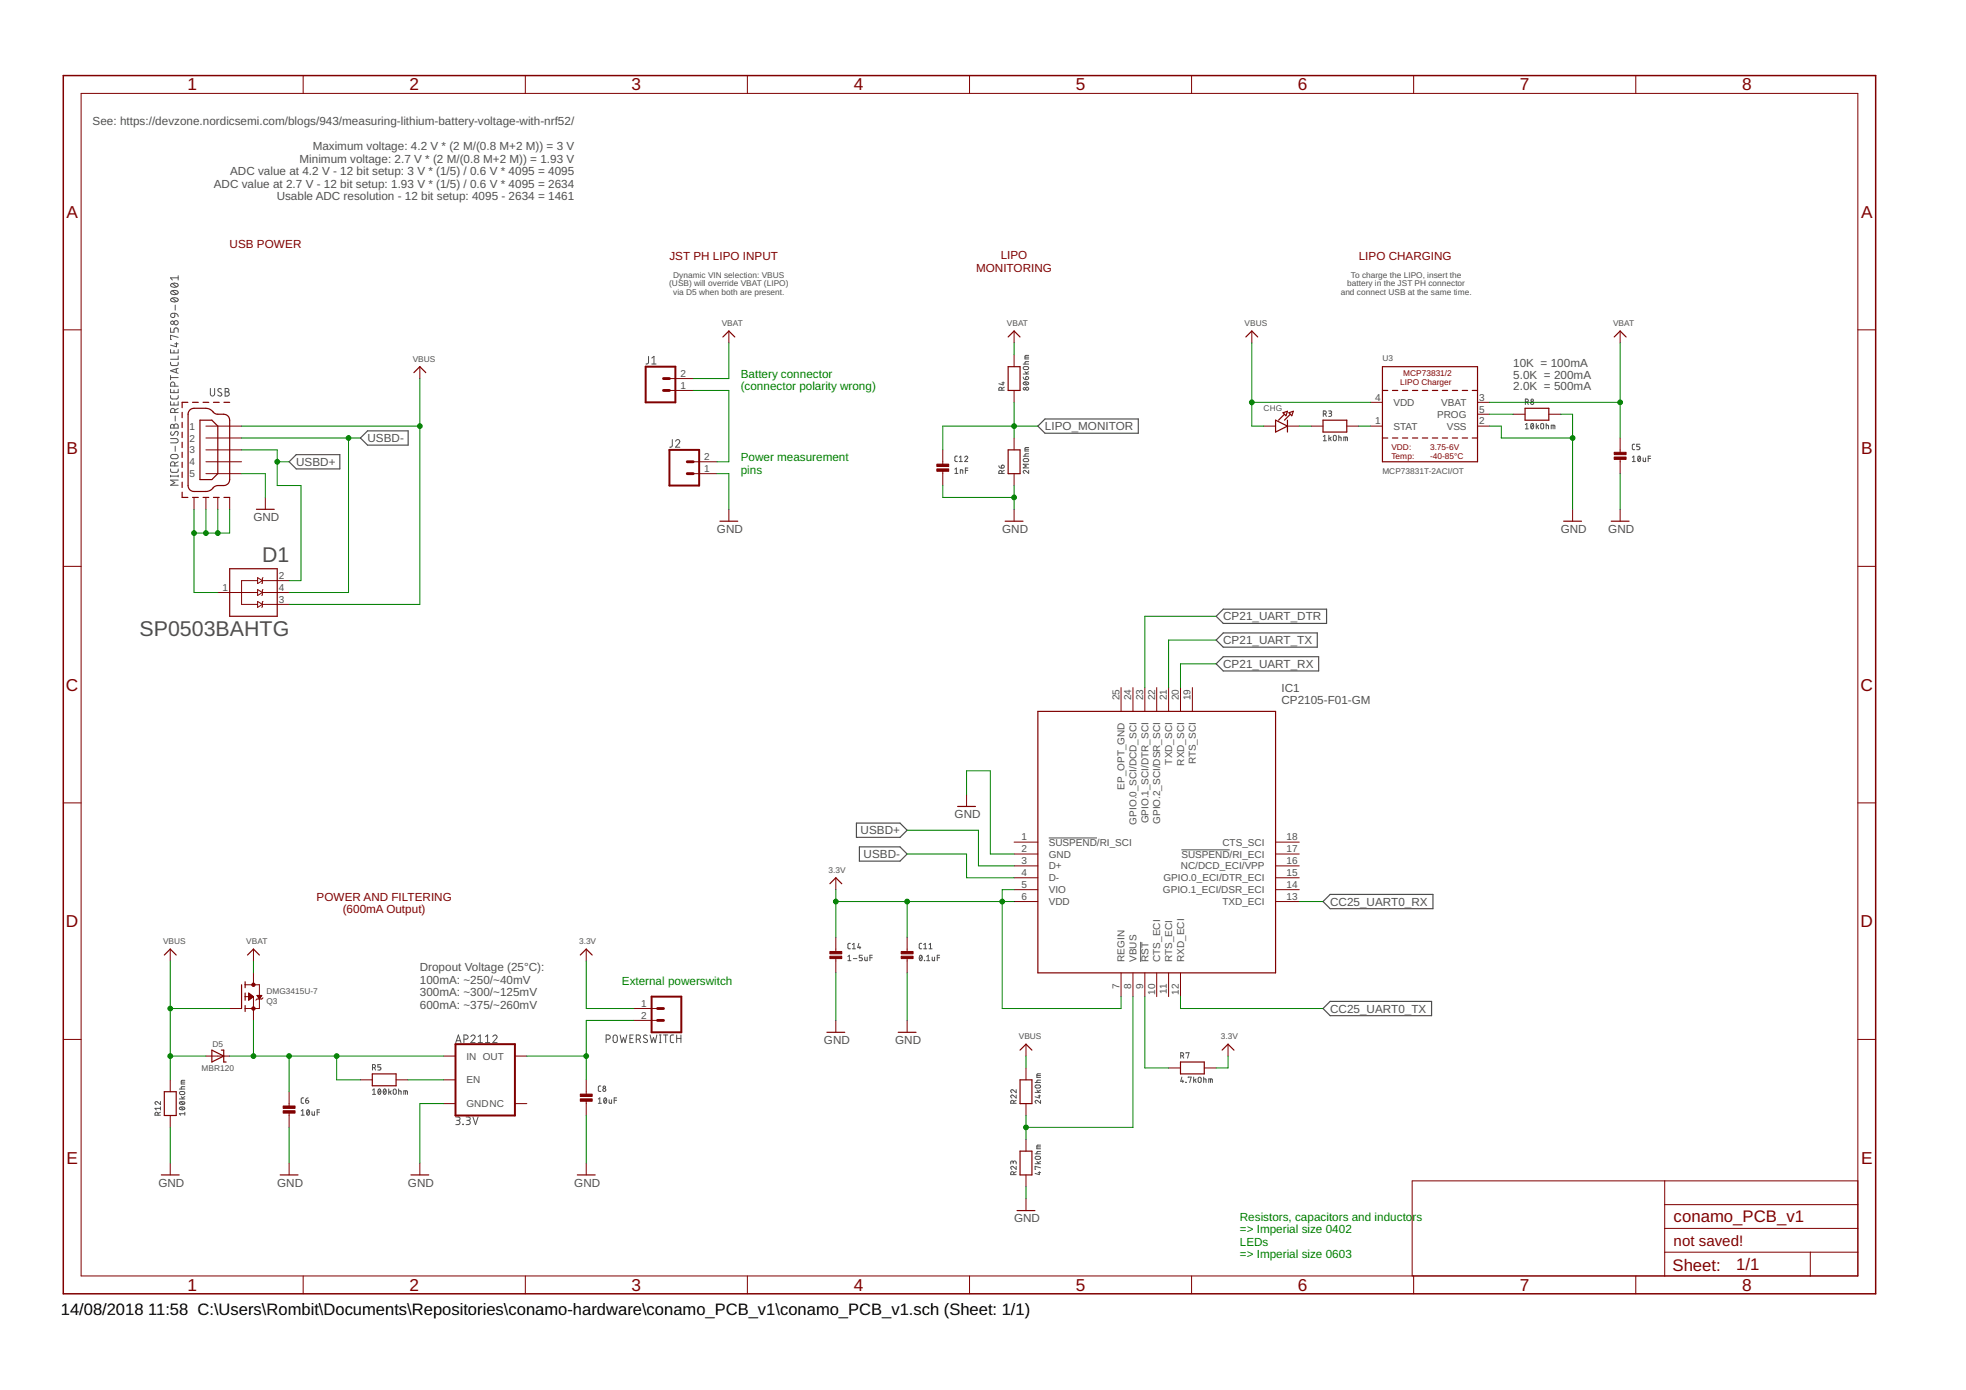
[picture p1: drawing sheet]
<svg xmlns="http://www.w3.org/2000/svg" width="420mm" height="297mm" viewBox="0 0 420 297" stroke-linecap="round" stroke-linejoin="round" font-family="sans-serif">
<g fill="none" stroke="#505050" stroke-width=".21">
<path d="M38.1 58.9v.9M38.1 59.4h-1.7l.4 .4M36.4 77.4l.2 .6 .2 .1h1.1l.2-.2v-.5M36.4 70.1v.9h.8v-.6a.45 .45 0 0 1 .4-.3 .45 .45 0 0 1 .5 .3v.6M36.4 74.7v.7h1.7v-.7M36.6 63.8a1 1 0 0 1 1.5 .3 .97 .97 0 0 1-1.7 0zM36.6 62.3a.98 .98 0 0 1 1.5 .2 .95 .95 0 0 1-1.7 0zM36.6 60.7a1.02 1.02 0 0 1 1.5 .2 .95 .95 0 0 1-1.7 0zM36.6 67.1l.8-.1v.5a.46 .46 0 0 1-.7 .3 .46 .46 0 0 1-.1-.7zM36.8 63.7l.9 .7M36.8 62.1l.9 .8M36.8 60.6l.9 .7"/>
<path d="M37.2 74.9v.5M37.4 67l.6 .2 .1 .5M37.4 73.5h.7M37.4 65.2v1.1M37.7 78.8v.8M37.7 73.2v.9l-1.3-.4M38.1 76.1v.7h-1.7M38.1 72.1l-1.7-.5v.9h.2M38.1 78.7l-1.7 .5 1.7 .6M138.6 76.2v1.4l-.6 .2M139.3 77.8h.9M139.3 76.5l.5-.3v1.6"/>
<path d="M218.7 79.9h1.1M218.7 77.8h1.1M218.7 78.4h.9l.2 .3-.2 .3h-.7l-.2-.3zM219.1 79.4l.4 .5M219.1 76.3h.7M219.8 77.3h-.6l-.1 .5M219.8 75.9l-.6 .1-.1 .1v.6h.7M219.8 79.4l-.5 .3M36.4 93.7h1.2a.46 .46 0 0 1 .5 .5 .46 .46 0 0 1-.5 .4h-1.2M36.4 84.5l.1 .5 .3 .3 1.1-.1 .2-.2v-.5M36.4 83.2v.7h1.7v-.7M36.4 85.8v.8h1.7v-.8"/>
<path d="M36.4 80.2v1M36.4 80.7h1.7M36.6 90.8l.4-.1 .2 .3a.44 .44 0 0 1 .4-.4 .44 .44 0 0 1 .5 .4v.5h-1.7zM36.6 97.3l1-.2a.46 .46 0 0 1 .5 .5 .46 .46 0 0 1-.5 .4l-1-.1-.2-.3zM36.6 92.3a.41 .41 0 0 0-.1 .5 .41 .41 0 0 0 .6 .1l.3-.5a.44 .44 0 0 1 .7 0 .44 .44 0 0 1-.2 .7M37.2 83.4v.5M37.2 86v.6M37.2 91v.5M37.4 99.6v-.5a.46 .46 0 0 0-.5-.4 .46 .46 0 0 0-.5 .4v.5h1.7M37.4 88.2v-.5a.46 .46 0 0 0-.5-.4 .46 .46 0 0 0-.5 .4v.5h1.7M37.4 82.5v-.4a.46 .46 0 0 0-.5-.5 .46 .46 0 0 0-.5 .5v.4h1.7M37.4 88.9v1.1"/>
<path d="M37.4 95.4v1.1M38.1 98.7l-.7 .3M38.1 87.3l-.7 .3M45 83v1.2a.46 .46 0 0 0 .4 .4 .46 .46 0 0 0 .5-.4v-1.2M47.3 83.1h-.2a.38 .38 0 0 0-.5 .1 .38 .38 0 0 0 .1 .5l.5 .3a.44 .44 0 0 1 0 .7 .44 .44 0 0 1-.7-.3M48.1 83h.5a.36 .36 0 0 1 .3 .4 .36 .36 0 0 1-.3 .3 .46 .46 0 0 1 .4 .5 .46 .46 0 0 1-.4 .4h-.5zM48.1 83.7h.5M143.7 93.9v1.4l-.6 .3M144.4 94.3a.45 .45 0 0 1 .6-.4 .45 .45 0 0 1 .2 .8l-.8 .9h.9M204.6 97.5h-.4l-.1 .2v.8l.5 .1M205 98.6h.7M205 97.7l.3-.2v1.1"/>
<path d="M206.2 97.7a.32 .32 0 0 1 .4-.2 .32 .32 0 0 1 .1 .5l-.5 .6h.6M213.5 99.5l.1 .4 .4 .1M214.1 99.5a.33 .33 0 0 1 .5 .1 .33 .33 0 0 1-.3 .4h-.3zM214.1 83.4l-.1-.6h-.4l-.1 .6h1.1M214.1 81.8h.5M214.4 81.6v.7l-.9-.3M214.6 82.7l-.5 .3M218.7 80.6a.51 .51 0 0 0 .5 .5M218.7 97.5h1.1M218.7 98.1l.8-.1 .3 .1v.3l-.2 .2h-.7l-.2-.2zM218.8 81.7a.63 .63 0 0 1 1 .3 .63 .63 0 0 1-.6 .3 .63 .63 0 0 1-.5-.5zM218.9 81.7l.7 .5"/>
<path d="M219.1 96h.7M219.3 80.5a.33 .33 0 0 1 .5 .1 .33 .33 0 0 1-.3 .5h-.3zM219.8 97h-.6l-.1 .5M219.8 95.6l-.6 .1-.1 .1v.6h.7M219.8 99.2h-1.1l.6 .4-.6 .4h1.1M282.8 88.5l.6-.2v-.2l-.1-.3h-.5v1.2M282.8 93.3l.3-.3v1.2M282.8 94.2h.7M283.2 88.5l.3 .5M284 87.8h.4l.2 .2-.1 .2-.4 .1M284 93v1.2M284.2 93.6l.3 .6"/>
<path d="M284.3 88.3l.2 .2 .1 .2-.2 .2-.4 .1M284.5 93.4l-.5 .4M285.1 93.1l.2-.1 .3 .2v.8l-.3 .2-.3-.2zM286.1 93.4l.5 .1v.7M286.1 93v1.2M287.2 94.2v-.8h.7l.1 .8M287.6 93.4v.8M326 85.9l.6-.1v-.3l-.1-.2h-.5v1.1M326 90.7l.3-.2v1.2M326 91.7h.6M326.4 85.9l.2 .5M327.3 90.6l.1-.1a.64 .64 0 0 1 .4 .6 .64 .64 0 0 1-.4 .5l-.3-.5z"/>
<path d="M327.7 90.7l-.5 .7M328.3 90.5v1.2M328.5 91.1l.3 .6M328.8 90.9l-.5 .4M329.4 90.6l.2-.1 .3 .2v.8l-.3 .2-.3-.2zM330.4 90.9l.5 .1v.7M330.4 90.5v1.2M331.5 91.7v-.8h.7l.1 .8M331.9 90.9v.8M348.8 97.7l.4-.2v1.1M348.8 98.6h.7M349.4 94.9l-.4 .1-.2 .2 .1 .8 .5 .1"/>
<path d="M350.1 97.5h.2a.64 .64 0 0 1 .3 .6 .64 .64 0 0 1-.4 .5l-.2-.6zM350.5 94.9h-.7v.5h.4a.33 .33 0 0 1 .3 .4 .33 .33 0 0 1-.3 .3h-.4M350.6 97.7l-.5 .7M351.2 97.9v.5l.1 .2h.4v-.7M352.2 98h.6M352.8 97.5h-.6v1.1M36.4 100.2l.1 .5 .3 .2h1.1l.2-.2v-.5M36.4 101.7h1.7M36.4 101.6v.3M38.1 102.6h-1.7l1 .5-1 .6h1.7M38.1 101.6v.3M204.1 100.3l.3-.3v1.2"/>
<path d="M204.1 101.2h.6M205.2 101.2v-.8l.5 .1 .1 .7M206.3 100.5h.5M206.8 100h-.5v1.2M214.1 101.2l-.1-.6h-.4l-.1 .6h1.1M214.6 100.5l-.5 .3M219.8 100.5v.7l-.6-.6a.33 .33 0 0 0-.5 .1 .33 .33 0 0 0 .2 .5M224.1 179.1h10.3M252.5 181.6h10.3M181.2 205.3h.7M181.2 204.4l.3-.3v1.2M181.7 201.6h-.4l-.1 .3v.7l.5 .2"/>
<path d="M182.2 202.8h.6M182.2 201.9l.3-.3v1.2M182.4 204.9h.7M183.6 201.6l-.3 .9h.7M183.8 202.2v.6M184.3 204.1h-.7v.6h.4a.32 .32 0 0 1 .3 .3 .32 .32 0 0 1-.3 .3h-.4M184.8 204.5v.6l.2 .2h.3v-.8M185.9 204.7h.5M186.4 204.1h-.5v1.2M196.6 204.2h.1a.6 .6 0 0 1 .4 .5 .6 .6 0 0 1-.4 .6l-.3-.6zM197 201.6h-.4l-.2 .3 .1 .7 .5 .2M197 204.4l-.5 .6"/>
<path d="M197.4 202.8h.7M197.4 201.9l.3-.3v1.2M197.5 205.2h.1M198.1 205.3h.6M198.1 204.4l.3-.3v1.2M198.5 202.8h.7M198.5 201.9l.4-.3v1.2M199.2 204.5v.7l.2 .1h.3v-.8M200.3 204.7h.5M200.8 204.1h-.5v1.2M243.8 201.3v4.2M33.8 238.3l-.1-.6h-.4l-.2 .6h1.2"/>
<path d="M34.3 235.4v.7l-.6-.6a.32 .32 0 0 0-.6 .1 .32 .32 0 0 0 .3 .5M34.3 237.7l-.5 .2M34.3 236.9h-1.2l.3 .3M34.3 236.5v.7M38.3 234.8h1.2M38.3 232.7h1.2M38.4 236.7a.64 .64 0 0 1 .6-.2 .64 .64 0 0 1 .5 .5 .65 .65 0 0 1-1.1-.3zM38.4 235.6a.64 .64 0 0 1 .6-.2 .64 .64 0 0 1 .5 .4 .65 .65 0 0 1-1.1-.2zM38.4 233.4l.9-.1 .2 .4-.2 .2h-.6l-.3-.2zM38.6 236.6l.6 .5M38.6 235.5l.6 .5M38.7 234.3l.4 .5"/>
<path d="M38.7 231.2h.8M39.5 232.2h-.7l-.1 .5M39.5 230.9h-.7l-.1 .2v.5h.8M39.5 238h-1.2l.3 .3M39.5 237.7v.6M39.5 234.3l-.6 .3M64.4 237.4l.3-.2v1.1M64.4 238.3h.6M64.9 234.6l-.4 .1-.1 .2v.7l.5 .2M65.3 235.1h.4a.33 .33 0 0 1 .3 .4 .33 .33 0 0 1-.4 .3 .33 .33 0 0 1-.3-.3zM65.7 237.2a.58 .58 0 0 1 .5 .5 .58 .58 0 0 1-.5 .6l-.2-.6zM65.8 234.6l-.3 .2-.2 .3"/>
<path d="M66.1 237.4l-.5 .7M66.7 237.6v.5l.2 .2h.3v-.7M67.8 237.7h.5M68.3 237.2h-.5v1.1M79.6 228.2l.6-.2v-.4l-.6-.1v1.2M79.6 233l.3-.3v1.2M79.6 233.9h.7M80 228.2l.3 .5M80.9 232.8l.1-.1a.58 .58 0 0 1 .4 .6 .58 .58 0 0 1-.4 .5l-.2-.5zM81.3 233l-.5 .6M81.4 227.5h-.6v.5h.3a.32 .32 0 0 1 .3 .3 .32 .32 0 0 1-.3 .4h-.3M82 232.8l.1-.1a.58 .58 0 0 1 .5 .6 .58 .58 0 0 1-.5 .5l-.2-.5z"/>
<path d="M82.5 233l-.5 .6M83.1 232.7v1.2M83.3 233.3l.3 .6M83.6 233.1l-.5 .4M84.1 232.9l.2-.2 .3 .2 .1 .7-.3 .3-.3-.2zM85.2 233.1l.5 .1v.7M85.2 232.7v1.2M86.3 233.9v-.8h.7l.1 .8M86.7 233.1v.8M97.4 238.7h.6a.36 .36 0 0 1 .3 .4 .36 .36 0 0 1-.3 .3h-.4M97.4 222.8l.6-1.6 .5 1.6M97.6 222.4h.8"/>
<path d="M97.9 239.4a.46 .46 0 0 1 .4 .5 .46 .46 0 0 1-.4 .4h-.5M99.1 222.1h.5a.46 .46 0 0 0 .5-.5 .46 .46 0 0 0-.5-.4h-.5v1.6M99.6 238.7h.5a.36 .36 0 0 1 .4 .4 .36 .36 0 0 1-.4 .3h-.3M100.1 239.4a.46 .46 0 0 1 .4 .5 .46 .46 0 0 1-.4 .4h-.5M100.6 221.5a.45 .45 0 0 1 .7-.3 .45 .45 0 0 1 .1 .7l-.8 .9h.9M101.1 238.7l.5 1.6 .6-1.6M102.2 222.8h.9M102.2 221.5l.4-.3v1.6M103.8 222.8h.9M103.8 221.5l.4-.3v1.6M105.3 221.5a.45 .45 0 0 1 .7-.3 .45 .45 0 0 1 .1 .7l-.8 .9h.9M127.9 234.9l.3-.3v1.2"/>
<path d="M127.9 235.8h.6M128.4 232.1h-.4l-.1 .2v.8l.5 .1M129.2 234.7v-.1a.58 .58 0 0 1 .5 .6 .58 .58 0 0 1-.5 .6l-.2-.6zM129.5 222.1h.5a.46 .46 0 0 0 .4-.5 .46 .46 0 0 0-.4-.4h-.5v1.6M129.6 234.9l-.5 .6M130.2 235v.6l.2 .2h.3v-.8M131.1 221.3l.4-.1 .3 .1 .1 1.1a.46 .46 0 0 1-.4 .4 .46 .46 0 0 1-.5-.4zM131.3 235.1h.5M131.8 234.6h-.5v1.2M132.5 221.2l.4 1.6 .3-1.1 .4 1.1 .4-1.6M134.6 221.9h.6M135.3 221.2h-.7v1.6h.7"/>
<path d="M136 222.1h.4a.46 .46 0 0 0 .5-.5 .46 .46 0 0 0-.5-.4h-.4v1.6M136.5 222.1l.4 .7M138.3 221.3l-.4-.1-.4 .3 .1 .3 .6 .3a.38 .38 0 0 1 .1 .5 .38 .38 0 0 1-.5 .2l-.3-.2M138.9 221.2l.4 1.6 .4-1.1 .3 1.1 .4-1.6M140.9 221.2h.4M140.9 222.8h.4M141.1 221.2v1.6M141.8 221.2h.9M142.3 221.2v1.6M144 221.2h-.5l-.2 .3v1.1l.2 .2h.5M144.6 221.9h.9M144.6 221.2v1.6"/>
<path d="M145.5 221.2v1.6M216.7 235.8l-.2-.6h-.4l-.1 .6h1.2M217.2 234v.7l-.7-.6a.33 .33 0 0 0-.5 .1 .33 .33 0 0 0 .3 .5M217.2 232.9v.6l-.7-.5a.33 .33 0 0 0-.5 0 .33 .33 0 0 0 .3 .5M217.2 235.1l-.5 .3M221.2 231.3h1.2M221.2 233.4h1.2M221.3 232l.9-.1 .2 .4-.3 .2h-.6l-.3-.2zM221.6 232.9l.4 .5M221.6 229.8h.8M221.9 234.2h.5M222.1 234v.6l-.9-.2"/>
<path d="M222.4 235.1v.7l-.7-.6a.32 .32 0 0 0-.5 .1 .32 .32 0 0 0 .3 .5M222.4 230.8h-.7l-.1 .5M222.4 229.5h-.7l-.1 .2v.6h.8M222.4 232.9l-.6 .3M252.3 225.6l.6-.1v-.4l-.6-.1v1.1M252.6 230.2l-.3 .9h.7M252.7 225.6l.3 .5M252.8 230.8v.5M253.4 231.3h.1M253.5 225.1v-.1h.6l-.3 1.1M253.9 230.3v-.1h.7l-.3 1.1M255.1 230.2v1.1"/>
<path d="M255.3 230.8l.3 .5M255.6 230.6l-.5 .3M256.2 230.3l.3-.1 .2 .3v.7l-.2 .1h-.3l-.1-.3zM257.2 230.6l.5 .1v.6M257.2 230.2v1.1M258.3 231.3v-.7l.8 .1v.6M258.7 230.6v.7M98.9 240.2l.1 .1zM216.5 248.4l.3-.3 .2 .1 .2 .6M216.5 248.6v-.4l-.3-.1-.2 .1v.6M216.7 251l-.2-.6h-.4l-.1 .6h1.2M217.2 249.2v.7l-.7-.6a.33 .33 0 0 0-.5 .1 .33 .33 0 0 0 .3 .5"/>
<path d="M217.2 250.4l-.5 .2M221.2 248.7h1.2M221.2 246.6h1.2M221.3 247.2l.9-.1 .2 .4-.3 .3h-.6l-.3-.3zM221.6 248.2l.4 .5M221.6 245.1h.8M221.9 250.6h.5M222.1 250.4v.6l-.9-.2M222.4 246.1h-.7l-.1 .5M222.4 244.7h-.7l-.1 .2v.6h.8M222.4 249.6l-1.2-.4v.7h.1M222.4 248.2l-.6 .3"/>
<circle cx="36.8" cy="69" r=".36"/>
<circle cx="37.6" cy="69" r=".45"/>
<circle cx="218.9" cy="83.1" r=".26"/>
<circle cx="219.5" cy="83.1" r=".33"/>
<circle cx="327.4" cy="85.5" r=".26"/>
<circle cx="327.4" cy="86.1" r=".33"/>
<circle cx="129.2" cy="232.3" r=".26"/>
<circle cx="129.2" cy="232.9" r=".33"/>
</g>
<path d="M61.8 98.7l1.5-1.5h9.3v3h-9.3zM77 93.6l1.5-1.5h8.7v3h-8.7zM221.8 91.1l1.5-1.6h20v3.1h-20zM259.9 136.8l1.5-1.5h20.1v3h-20.1zM259.9 131.7l1.5-1.5h22.1v3h-22.1zM259.9 141.9l1.5-1.6h20.4v3.1h-20.4zM183 175.9h9.3l1.6 1.5-1.6 1.5h-9.3zM183.7 181h8.6l1.6 1.5-1.6 1.5h-8.6zM282.7 192.7l1.6-1.6h21.9v3.1h-21.9zM282.7 215.5l1.6-1.5h21.6v3h-21.6z" fill="none" stroke="#505050" stroke-width=".25"/>
<g fill="none" stroke="#800000" stroke-width=".21">
<path d="M17.3 20h379.7v252.7h-379.7zM64.8 16.2v3.8M112.3 16.2v3.8M159.7 16.2v3.8M207.2 16.2v3.8M254.7 16.2v3.8M302.1 16.2v3.8M349.6 16.2v3.8M13.5 70.5h3.8M89.7 78.4v2.5M155.8 70.7v2.6M216.7 70.7v2.6"/>
<path d="M216.7 75.8v2.6M267.5 70.7v2.6M346.2 70.7v2.6M397 70.5h3.9M44 91.1h7.6M44 93.6h7.6M44 96.1h7.6M44 98.7h7.6M143.1 83.4h5M143.1 80.9h5M148.1 98.7h5.1M201.5 96.1v3.3"/>
<path d="M216.7 83.4v2.6M216.7 93.6v2.5M270.1 91.1h2.5M275.1 91.1h2.6M280.2 91.1h2.5M287.8 91.1h2.6M292.9 86h2.5M292.9 91.1h2.5M315.8 86h2.5M315.8 91.1h2.5M315.8 88.5h2.5M323.4 88.5h2.5"/>
<path d="M331 88.5h2.5M346.2 93.6v3.3M346.2 97.9v3.3M41.5 106.3v2.5M44 101.2h7.6M44 106.3v2.5M46.5 106.3v2.5M49.1 106.3v2.5M56.7 106.3v2.5M148.1 101.2h5.1M155.8 108.8v2.6M201.5 100.5v3.3"/>
<path d="M216.7 101.2v2.6M216.7 108.8v2.6M336.1 108.8v2.6M346.2 108.8v2.6M13.5 121h3.8M46.5 126.6h8.6M55.1 123.4l1 .7-1 .6zM55.1 126l1 .6-1 .7zM55.1 128.5l1 .7-1 .6zM55.1 124.1h-3.5v5.1h3.5M56.1 126.6h5.7M56.1 124.1h5.7"/>
<path d="M56.1 129.2h5.7M56.2 123.4l-.3 1.3M56.2 126l-.3 1.3M56.2 128.5l-.3 1.3M397 121h3.9M239.6 146.9v5.1M242.1 146.9v5.1M244.7 146.9v5.1M247.2 146.9v5.1M249.7 146.9v5.1M252.3 146.9v5.1M254.8 146.9v5.1"/>
<path d="M13.5 171.6h3.8M206.6 169.8v2.5M216.7 180h5.1M272.6 180h5.1M397 171.6h3.9M178.6 187.6v2.5M216.7 182.5h5.1M216.7 185h5.1M216.7 187.6h5.1M216.7 190.1h5.1M216.7 192.7h5.1M272.6 182.5h5.1"/>
<path d="M272.6 185h5.1M272.6 187.6h5.1M272.6 190.1h5.1M272.6 192.7h5.1M36.4 202.8v2.6M49.1 215.5h2.5M52.4 213h1.8M52.4 210.4h3v5.1h-3M53.1 212.7h.7M53.1 213.5h.4M53.1 213.3h.6M53.1 213.2h.7"/>
<path d="M53.1 213.1h.9M53.1 212.9h.9M53.1 212.2l1.1 .8-1.1 .7zM53.1 213.7h.1M53.1 213.6h.3M53.1 212.6h.6M53.1 212.5h.4M53.1 212.4h.3M53.1 212.3h.1M54.2 202.8v2.6M54.2 207.9v2.5M54.2 213v5.1"/>
<path d="M54.9 212.7h1l-.5 .8zM55 212.9h.9M55.1 213h.7M55.2 213.1h.5M55.2 213.2h.4M55.3 213.3h.2M55.4 213.5h.1M56.2 213.2l-.3 .3h-1l-.2 .2M125.3 202.8v2.6M135.4 215.5h5.1M135.4 218.1h5.1M178.6 200.3v3.3"/>
<path d="M178.6 204.6v3.3M178.6 218.1v2.5M193.9 200.3v3.3M193.9 204.6v3.3M193.9 218.1v2.5M239.6 207.9v5.1M242.1 207.9v5.1M244.7 207.9v5.1M247.2 207.9v5.1M249.7 207.9v5.1M252.3 207.9v5.1M13.5 222.1h3.8"/>
<path d="M36.4 230.8v2.5M36.4 238.4v2.5M44 225.7h5.1M61.8 233.3v3.3M61.8 237.6v3.3M77 230.8h2.6M84.6 230.8h2.6M94.8 225.7h2.5M94.8 235.8h2.5M94.8 230.8h2.5M110 225.7h2.6M110 235.8h2.6"/>
<path d="M125.3 230.8v3.3M125.3 235.1v3.3M219.3 223.1v2.6M219.3 228.2v2.6M219.3 235.8v2.6M249.7 228.2h2.6M257.4 228.2h2.5M262.4 223.1v2.6M397 222.1h3.9M36.4 248.5v2.6M61.8 248.5v2.6M89.7 248.5v2.6"/>
<path d="M125.3 248.5v2.6M219.3 243.5v2.5M219.3 251.1v2.5M219.3 256.2v2.5M355.8 252.3v20.4M355.8 257.4h41.2M397 252.3h-95.2v20.4M64.8 272.7v3.8M112.3 272.7v3.8M159.7 272.7v3.8M207.2 272.7v3.8M254.7 272.7v3.8"/>
<path d="M302.1 272.7v3.8M349.6 272.7v3.8M355.8 267.6h41.2M355.8 262.5h41.2M386.9 267.6v5.1"/>
</g>
<g fill="none" stroke="#800000" stroke-width=".25">
<path d="M88.5 79.6l1.2-1.2 1.3 1.2M154.5 72l1.3-1.3 1.2 1.3M215.5 78.4h2.5v5h-2.5zM215.5 72l1.2-1.3 1.3 1.3M266.3 72l1.2-1.3 1.3 1.3M295.4 78.4h20.4v20.3h-20.4zM345 72l1.2-1.3 1.3 1.3M38.9 88.1v1.2M38.9 90.3v1.1M38.9 92.4v1.1M38.9 94.5v1.2M38.9 96.6v1.2"/>
<path d="M38.9 98.8v1.1M40.2 86h-1.3v1.1M40.7 87.5l.8-.3 2.8 .1 .7 .2 .7 .7a2.36 2.36 0 0 0 2.1 .3l.6 .1 .4 .4 .3 .8v12.7l-.1 .5-.4 .5a2.38 2.38 0 0 1-2.1 .3l-.8 .3-.7 .7-1 .2h-2.8l-.7-.4-.3-.5v-15.6l.1-.5zM41.1 86h1.3M42.7 89.8h2.6l1.2 1.3v10.1l-1.2 1.3h-2.6zM43.4 86h1.2M45.6 86h1.2M47.9 86h1.2M215.5 96.1h2.5v5.1h-2.5zM272.6 89.8l2.5 1.3-2.5 1.2zM274.2 88.2l.9-.3-.3 .9zM274.5 88.5l-1.3 1.3"/>
<path d="M275.1 89.8v2.5M275.5 88.2l.9-.3-.3 .9zM275.8 88.5l-1.3 1.3M282.7 89.8h5.1v2.5h-5.1zM295.4 83.4h1.2M295.4 93.6h1.2M297.6 83.4h1.1M297.6 93.6h1.1M299.7 83.4h1.1M299.7 93.6h1.1M301.9 83.4h1.1M301.9 93.6h1.1"/>
<path d="M304 83.4h1.1M304 93.6h1.1M306.1 83.4h1.2M306.1 93.6h1.2M308.3 83.4h1.1M308.3 93.6h1.1M310.4 83.4h1.1M310.4 93.6h1.1M312.5 83.4h1.1M312.5 93.6h1.1M314.6 83.4h1.2M314.6 93.6h1.2"/>
<path d="M325.9 87.2h5.1v2.6h-5.1zM38.9 100.9v1.1M38.9 103v1.2M38.9 105.2v1.1h1.3M41.1 106.3h1.3M43.4 106.3h1.2M45.6 106.3h1.2M47.9 106.3h1.2M54.8 108.8h3.8M153.9 111.4h3.8M214.8 111.4h3.8M334.2 111.4h3.8"/>
<path d="M344.3 111.4h3.8M49.1 121.5h10.1v10.2h-10.1zM221.8 152h50.8v55.9h-50.8zM204.7 172.3h3.8M177.4 188.8l1.2-1.2 1.3 1.2M35.1 204.1l1.3-1.3 1.3 1.3M51.6 210.4v5.1M52.4 209.8v1.3M52.4 212.2v1.5M52.4 214.9v1.3M52.9 204.1l1.3-1.3 1.2 1.3M124 204.1l1.3-1.3 1.3 1.3"/>
<path d="M35.1 233.3h2.6v5.1h-2.6zM45.3 224.4l2.5 1.3-2.5 1.2zM47.3 224.4h.5v2.5h.5M79.6 229.5h5v2.5h-5zM176.7 220.6h3.8M192 220.6h3.8M218 230.8h2.5v5h-2.5zM218 224.4l1.3-1.3 1.2 1.3M252.3 226.9h5.1v2.6h-5.1zM261.2 224.4l1.2-1.3 1.3 1.3M34.5 251.1h3.8M59.9 251.1h3.8"/>
<path d="M87.8 251.1h3.8M123.4 251.1h3.8M217.4 258.7h3.8M218 246h2.5v5.1h-2.5z"/>
</g>
<path d="M138 78.4h6.3v7.6h-6.3zM143.1 96.1h6.3v7.7h-6.3zM139.3 213h6.3v7.6h-6.3zM97.3 223.1h12.7v15.3h-12.7z" fill="none" stroke="#800000" stroke-width=".42"/>
<g fill="#800000" stroke="#800000" stroke-width=".21">
<circle cx="54.2" cy="215.5" r=".36"/>
<circle cx="54.2" cy="210.4" r=".36"/>
</g>
<path d="M13.5 16.2h387.4v260.3h-387.4z" fill="none" stroke="#800000" stroke-width=".32"/>
<g fill="#800000" stroke="#800000" stroke-width=".21">
<path d="M200.2 100.2h2.6v.5h-2.6z"/>
<path d="M200.2 99.2h2.6v.5h-2.6z"/>
<path d="M345 97.7h2.5v.5h-2.5z"/>
<path d="M345 96.6h2.5v.6h-2.5z"/>
<path d="M60.5 237.4h2.6v.5h-2.6z"/>
<path d="M60.5 236.3h2.6v.6h-2.6z"/>
<path d="M124 234.8h2.6v.5h-2.6z"/>
<path d="M124 233.8h2.6v.5h-2.6z"/>
<path d="M192.6 204.3h2.5v.6h-2.5z"/>
<path d="M192.6 203.3h2.5v.5h-2.5z"/>
<path d="M177.4 204.3h2.5v.6h-2.5z"/>
<path d="M177.4 203.3h2.5v.5h-2.5z"/>
</g>
<path d="M141.8 80.9h1.3M141.8 83.4h1.3M146.9 98.7h1.2M146.9 101.2h1.2M140.5 218.1h1.3M140.5 215.5h1.3" fill="none" stroke="#800000" stroke-width=".61"/>
<g fill="none" stroke="#008000" stroke-width=".21">
<path d="M155.8 73.3v7.6h-7.7M216.7 73.3v2.5M267.5 73.3v17.8h2.6M346.2 73.3v20.3M51.6 91.1h38.1M51.6 93.6h25.4M51.6 96.1h7.6v7.7h5.1v20.3h-2.5M59.2 98.7h2.6M74.5 93.6v33h-12.7M89.7 80.9v48.3h-27.9M148.1 83.4h7.7v15.3h-2.6M216.7 86v7.6"/>
<path d="M221.8 91.1h-20.3v5M267.5 86h25.4M277.7 91.1h2.5M290.4 91.1h2.5M318.3 88.5h5.1M318.3 91.1h2.5v2.5h15.3M318.3 86h27.9M333.5 88.5h2.6v20.3M41.5 108.8v17.8h5M44 108.8v5.1M46.5 108.8v5.1M49.1 108.8v5.1h-7.6"/>
<path d="M51.6 101.2h5.1v5.1M153.2 101.2h2.6v7.6M201.5 103.8v2.5h15.2M216.7 103.8v5M346.2 101.2v7.6M259.9 131.7h-15.2v15.2M259.9 136.8h-10.2v10.1M259.9 141.9h-7.6v5M193.9 177.4h15.2v7.6h7.6M206.6 169.8v-5.1h5v17.8h5.1M178.6 190.1v10.2M178.6 192.7h38.1"/>
<path d="M193.9 182.5h12.7v5.1h10.1M193.9 192.7v7.6M216.7 190.1h-2.5v25.4h25.4v-2.5M277.7 192.7h5M36.4 205.4v25.4M36.4 215.5h12.7M54.2 205.4v2.5M54.2 218.1v7.6M125.3 205.4v10.1h10.1M135.4 218.1h-10.1v12.7M178.6 207.9v10.2M193.9 207.9v10.2"/>
<path d="M242.1 213v27.9h-22.8M244.7 213v15.2h5M252.3 213v2.5h30.4M36.4 225.7h7.6M49.1 225.7h45.7M61.8 225.7v7.6M71.9 225.7v5.1h5.1M87.2 230.8h7.6M94.8 235.8h-5.1v12.7M112.6 225.7h12.7M125.3 238.4v10.1M219.3 225.7v2.5"/>
<path d="M219.3 238.4v5.1M262.4 225.7v2.5h-2.5M36.4 240.9v7.6M61.8 240.9v7.6M219.3 253.6v2.6"/>
</g>
<g fill="#008000" stroke="#008000" stroke-width=".21">
<circle cx="216.7" cy="106.3" r=".51"/>
<circle cx="336.1" cy="93.6" r=".51"/>
<circle cx="214.2" cy="192.7" r=".51"/>
<circle cx="178.6" cy="192.7" r=".51"/>
<circle cx="193.9" cy="192.7" r=".51"/>
<circle cx="267.5" cy="86" r=".51"/>
<circle cx="36.4" cy="215.5" r=".51"/>
<circle cx="36.4" cy="225.7" r=".51"/>
<circle cx="89.7" cy="91.1" r=".51"/>
<circle cx="346.2" cy="86" r=".51"/>
<circle cx="59.2" cy="98.7" r=".51"/>
<circle cx="74.5" cy="93.6" r=".51"/>
<circle cx="54.2" cy="225.7" r=".51"/>
<circle cx="71.9" cy="225.7" r=".51"/>
<circle cx="61.8" cy="225.7" r=".51"/>
<circle cx="125.3" cy="225.7" r=".51"/>
<circle cx="46.5" cy="113.9" r=".51"/>
<circle cx="44" cy="113.9" r=".51"/>
<circle cx="41.5" cy="113.9" r=".51"/>
<circle cx="219.3" cy="240.9" r=".51"/>
<circle cx="216.7" cy="91.1" r=".51"/>
</g>
<g font-size="4.6" fill="#505050">
<text x="56" y="120.2">D1</text>
<text x="29.8" y="136">SP0503BAHTG</text>
</g>
<g font-size="3.7" fill="#800000">
<text x="40" y="19.3">1</text>
<text x="87.5" y="19.3">2</text>
<text x="135" y="19.3">3</text>
<text x="182.4" y="19.3">4</text>
<text x="229.9" y="19.3">5</text>
<text x="277.4" y="19.3">6</text>
<text x="324.8" y="19.3">7</text>
<text x="372.3" y="19.3">8</text>
<text x="14.2" y="46.5">A</text>
<text x="397.7" y="46.5">A</text>
<text x="14.2" y="97.1">B</text>
<text x="397.7" y="97.1">B</text>
<text x="14.1" y="147.6">C</text>
<text x="397.6" y="147.6">C</text>
<text x="14.1" y="198.1">D</text>
<text x="397.6" y="198.1">D</text>
<text x="14.2" y="248.7">E</text>
<text x="397.7" y="248.7">E</text>
<text x="40" y="275.9">1</text>
<text x="87.5" y="275.9">2</text>
<text x="135" y="275.9">3</text>
<text x="182.4" y="275.9">4</text>
<text x="229.9" y="275.9">5</text>
<text x="277.4" y="275.9">6</text>
<text x="324.8" y="275.9">7</text>
<text x="372.3" y="275.9">8</text>
</g>
<g font-size="3.6" fill="#800000">
<text x="357.7" y="261.2">conamo_PCB_v1</text>
<text x="357.4" y="271.5">Sheet:</text>
<text x="371" y="271.4">1/1</text>
</g>
<g font-size="3.5">
<text x="13" y="281">14/08/2018</text>
<text x="31.7" y="281">11:58 C:\Users\Rombit\Documents\Repositories\conamo-hardware\conamo_PCB_v1\conamo_PCB_v1.sch (Sheet: 1/1)</text>
</g>
<text font-size="3.2" fill="#800000" x="357.7" y="266.3">not saved!</text>
<g font-size="2.5" fill="#505050">
<text x="19.8" y="26.8">See: https://devzone.nordicsemi.com/blogs/943/measuring-lithium-battery-voltage-with-nrf52/</text>
<text x="64" y="34.8">Minimum voltage: 2.7 V * (2 M/(0.8 M+2 M)) = 1.93 V</text>
<text x="66.8" y="32.1">Maximum voltage: 4.2 V * (2 M/(0.8 M+2 M)) = 3 V</text>
<text x="45.7" y="40.1">ADC value at 2.7 V - 12 bit setup: 1.93 V * (1/5) / 0.6 V * 4095 = 2634</text>
<text x="49.2" y="37.5">ADC value at 4.2 V - 12 bit setup: 3 V * (1/5) / 0.6 V * 4095 = 4095</text>
<text x="59.1" y="42.8">Usable ADC resolution - 12 bit setup: 4095 - 2634 = 1461</text>
<text x="323.4" y="78.4">10K = 100mA</text>
<text x="323.4" y="80.9">5.0K = 200mA</text>
<text x="323.4" y="83.4">2.0K = 500mA</text>
<text x="78.5" y="94.5">USBD-</text>
<text x="223.3" y="92">LIPO_MONITOR</text>
<text x="63.3" y="99.6">USBD+</text>
<text x="54.2" y="111.4">GND</text>
<text x="153.2" y="113.9">GND</text>
<text x="214.2" y="113.9">GND</text>
<text x="333.6" y="113.9">GND</text>
<text x="343.7" y="113.9">GND</text>
<text x="261.4" y="137.7">CP21_UART_TX</text>
<text x="261.4" y="132.6">CP21_UART_DTR</text>
<text x="261.4" y="142.8">CP21_UART_RX</text>
<text x="273.9" y="147.8">IC1</text>
<text x="273.9" y="150.4">CP2105-F01-GM</text>
<text x="183.9" y="178.3">USBD+</text>
<text x="204" y="174.9">GND</text>
<text x="184.6" y="183.4">USBD-</text>
<text x="284.3" y="193.5">CC25_UART0_RX</text>
<text x="89.7" y="207.5">Dropout Voltage (25°C):</text>
<text x="89.7" y="210.2">100mA: ~250/~40mV</text>
<text x="89.7" y="212.8">300mA: ~300/~125mV</text>
<text x="89.7" y="215.5">600mA: ~375/~260mV</text>
<text x="284.3" y="216.4">CC25_UART0_TX</text>
<text x="176.1" y="223.1">GND</text>
<text x="191.3" y="223.1">GND</text>
<text x="33.8" y="253.6">GND</text>
<text x="59.2" y="253.6">GND</text>
<text x="87.2" y="253.6">GND</text>
<text x="122.7" y="253.6">GND</text>
<text x="216.7" y="261.2">GND</text>
</g>
<g font-size="2.5" fill="#800000">
<text x="49.1" y="53">USB POWER</text>
<text x="143.1" y="55.5">JST PH LIPO INPUT</text>
<text x="208.6" y="58">MONITORING</text>
<text x="213.9" y="55.4">LIPO</text>
<text x="290.4" y="55.5">LIPO CHARGING</text>
<text x="67.6" y="192.5">POWER AND FILTERING</text>
<text x="73.3" y="195.2">(600mA Output)</text>
</g>
<g font-size="2.5" fill="#008000">
<text x="158.3" y="80.8">Battery connector</text>
<text x="158.3" y="83.4">(connector polarity wrong)</text>
<text x="158.3" y="98.6">Power measurement</text>
<text x="158.3" y="101.2">pins</text>
<text x="132.9" y="210.4">External powerswitch</text>
<text x="265" y="260.9">Resistors, capacitors and inducto</text>
<text x="265" y="263.5">=&gt; Imperial size 0402</text>
<text x="301.9" y="260.9">rs</text>
<text x="265" y="266.2">LEDs</text>
<text x="265" y="268.9">=&gt; Imperial size 0603</text>
</g>
<g font-size="2.1" fill="#505050">
<text x="145.4" y="83.1">1</text>
<text x="145.4" y="80.6">2</text>
<text x="293.9" y="85.6">4</text>
<text x="297.8" y="86.7">VDD</text>
<text x="307.1" y="89.3">PROG</text>
<text x="308" y="86.7">VBAT</text>
<text x="316.1" y="85.6">3</text>
<text x="316.1" y="88.2">5</text>
<text x="40.5" y="91.8">1</text>
<text x="40.5" y="94.4">2</text>
<text x="293.9" y="90.7">1</text>
<text x="297.8" y="91.8">STAT</text>
<text x="309.2" y="91.8">VSS</text>
<text x="316.1" y="90.7">2</text>
<text x="40.5" y="96.9">3</text>
<text x="40.5" y="99.4">4</text>
<text x="40.5" y="102">5</text>
<text x="150.5" y="100.9">1</text>
<text x="150.5" y="98.3">2</text>
<text x="59.6" y="123.7">2</text>
<text x="47.5" y="126.3">1</text>
<text x="59.6" y="128.8">3</text>
<text x="59.6" y="126.3">4</text>
<text x="239.2" y="149.7" transform="rotate(-90 239.2 149.7)">25</text>
<text x="241.8" y="149.7" transform="rotate(-90 241.8 149.7)">24</text>
<text x="244.3" y="149.7" transform="rotate(-90 244.3 149.7)">23</text>
<text x="246.8" y="149.7" transform="rotate(-90 246.8 149.7)">22</text>
<text x="249.4" y="149.7" transform="rotate(-90 249.4 149.7)">21</text>
<text x="251.9" y="149.7" transform="rotate(-90 251.9 149.7)">20</text>
<text x="254.5" y="149.7" transform="rotate(-90 254.5 149.7)">19</text>
<text x="250.5" y="163.4" transform="rotate(-90 250.5 163.4)">TXD_SCI</text>
<text x="253" y="163.6" transform="rotate(-90 253 163.6)">RXD_SCI</text>
<text x="255.6" y="163.3" transform="rotate(-90 255.6 163.3)">RTS_SCI</text>
<text x="240.3" y="168.7" transform="rotate(-90 240.3 168.7)">EP_OPT_GND</text>
<text x="218.3" y="179.6">1</text>
<text x="242.9" y="176.2" transform="rotate(-90 242.9 176.2)">GPIO.0_SCI/DCD_SCI</text>
<text x="245.4" y="176" transform="rotate(-90 245.4 176)">GPIO.1_SCI/DTR_SCI</text>
<text x="248" y="176.1" transform="rotate(-90 248 176.1)">GPIO.2_SCI/DSR_SCI</text>
<text x="274.9" y="179.6">18</text>
<text x="218.3" y="182.1">2</text>
<text x="218.3" y="184.7">3</text>
<text x="224.1" y="180.7">SUSPEND/RI_SCI</text>
<text x="224.1" y="183.3">GND</text>
<text x="224.1" y="185.8">D+</text>
<text x="252.4" y="185.8">NC/DCD_ECI/VPP</text>
<text x="252.5" y="183.3">SUSPEND/RI_ECI</text>
<text x="261.2" y="180.7">CTS_SCI</text>
<text x="274.9" y="182.1">17</text>
<text x="274.9" y="184.7">16</text>
<text x="218.3" y="187.2">4</text>
<text x="218.3" y="189.8">5</text>
<text x="224.1" y="188.3">D-</text>
<text x="224.1" y="190.9">VIO</text>
<text x="248.5" y="190.9">GPIO.1_ECI/DSR_ECI</text>
<text x="248.6" y="188.3">GPIO.0_ECI/DTR_ECI</text>
<text x="274.9" y="187.2">15</text>
<text x="274.9" y="189.8">14</text>
<text x="218.3" y="192.3">6</text>
<text x="224.1" y="193.4">VDD</text>
<text x="261.2" y="193.4">TXD_ECI</text>
<text x="274.9" y="192.3">13</text>
<text x="240.3" y="205.6" transform="rotate(-90 240.3 205.6)">REGIN</text>
<text x="242.9" y="205.6" transform="rotate(-90 242.9 205.6)">VBUS</text>
<text x="245.4" y="205.6" transform="rotate(-90 245.4 205.6)">RST</text>
<text x="248" y="205.6" transform="rotate(-90 248 205.6)">CTS_ECI</text>
<text x="250.5" y="205.6" transform="rotate(-90 250.5 205.6)">RTS_ECI</text>
<text x="253" y="205.6" transform="rotate(-90 253 205.6)">RXD_ECI</text>
<text x="137" y="215.2">1</text>
<text x="239.2" y="211.4" transform="rotate(-90 239.2 211.4)">7</text>
<text x="241.8" y="211.4" transform="rotate(-90 241.8 211.4)">8</text>
<text x="244.3" y="211.4" transform="rotate(-90 244.3 211.4)">9</text>
<text x="246.8" y="212.6" transform="rotate(-90 246.8 212.6)">10</text>
<text x="249.4" y="212.5" transform="rotate(-90 249.4 212.5)">11</text>
<text x="251.9" y="212.6" transform="rotate(-90 251.9 212.6)">12</text>
<text x="137" y="217.7">2</text>
<text x="99.7" y="226.4">IN OUT</text>
<text x="99.7" y="231.5">EN</text>
<text x="99.7" y="236.6">GNDNC</text>
</g>
<g font-size="1.8" fill="#505050">
<text x="143.9" y="59.3">Dynamic VIN selection: VBUS</text>
<text x="288.7" y="59.3">To charge the LIPO, insert the</text>
<text x="143" y="61.2">(USB) will override VBAT (LIPO)</text>
<text x="143.9" y="63.1">via D5 when both are present.</text>
<text x="286.5" y="63.1">and connect USB at the same time.</text>
<text x="287.9" y="61.2">battery in the JST PH connector</text>
<text x="154.2" y="69.7">VBAT</text>
<text x="215.2" y="69.7">VBAT</text>
<text x="266" y="69.7">VBUS</text>
<text x="344.7" y="69.7">VBAT</text>
<text x="88.2" y="77.4">VBUS</text>
<text x="295.5" y="77.1">U3</text>
<text x="270.1" y="87.9">CHG</text>
<text x="295.5" y="101.2">MCP73831T-2ACI/OT</text>
<text x="177.1" y="186.6">3.3V</text>
<text x="34.9" y="201.8">VBUS</text>
<text x="52.6" y="201.8">VBAT</text>
<text x="123.8" y="201.8">3.3V</text>
<text x="57" y="212.3">DMG3415U-7</text>
<text x="57" y="214.6">Q3</text>
<text x="45.4" y="223.8">D5</text>
<text x="217.7" y="222.1">VBUS</text>
<text x="260.9" y="222.1">3.3V</text>
<text x="43.1" y="228.8">MBR120</text>
</g>
<g font-size="1.8" fill="#800000">
<text x="299.3" y="82.2">LIPO Charger</text>
<text x="299.9" y="80.3">MCP73831/2</text>
<text x="297.4" y="98.1">Temp:</text>
<text x="297.4" y="96.1">VDD:</text>
<text x="305.6" y="98.1">-40-85°C</text>
<text x="305.6" y="96.1">3.75-6V</text>
</g>
</svg>
